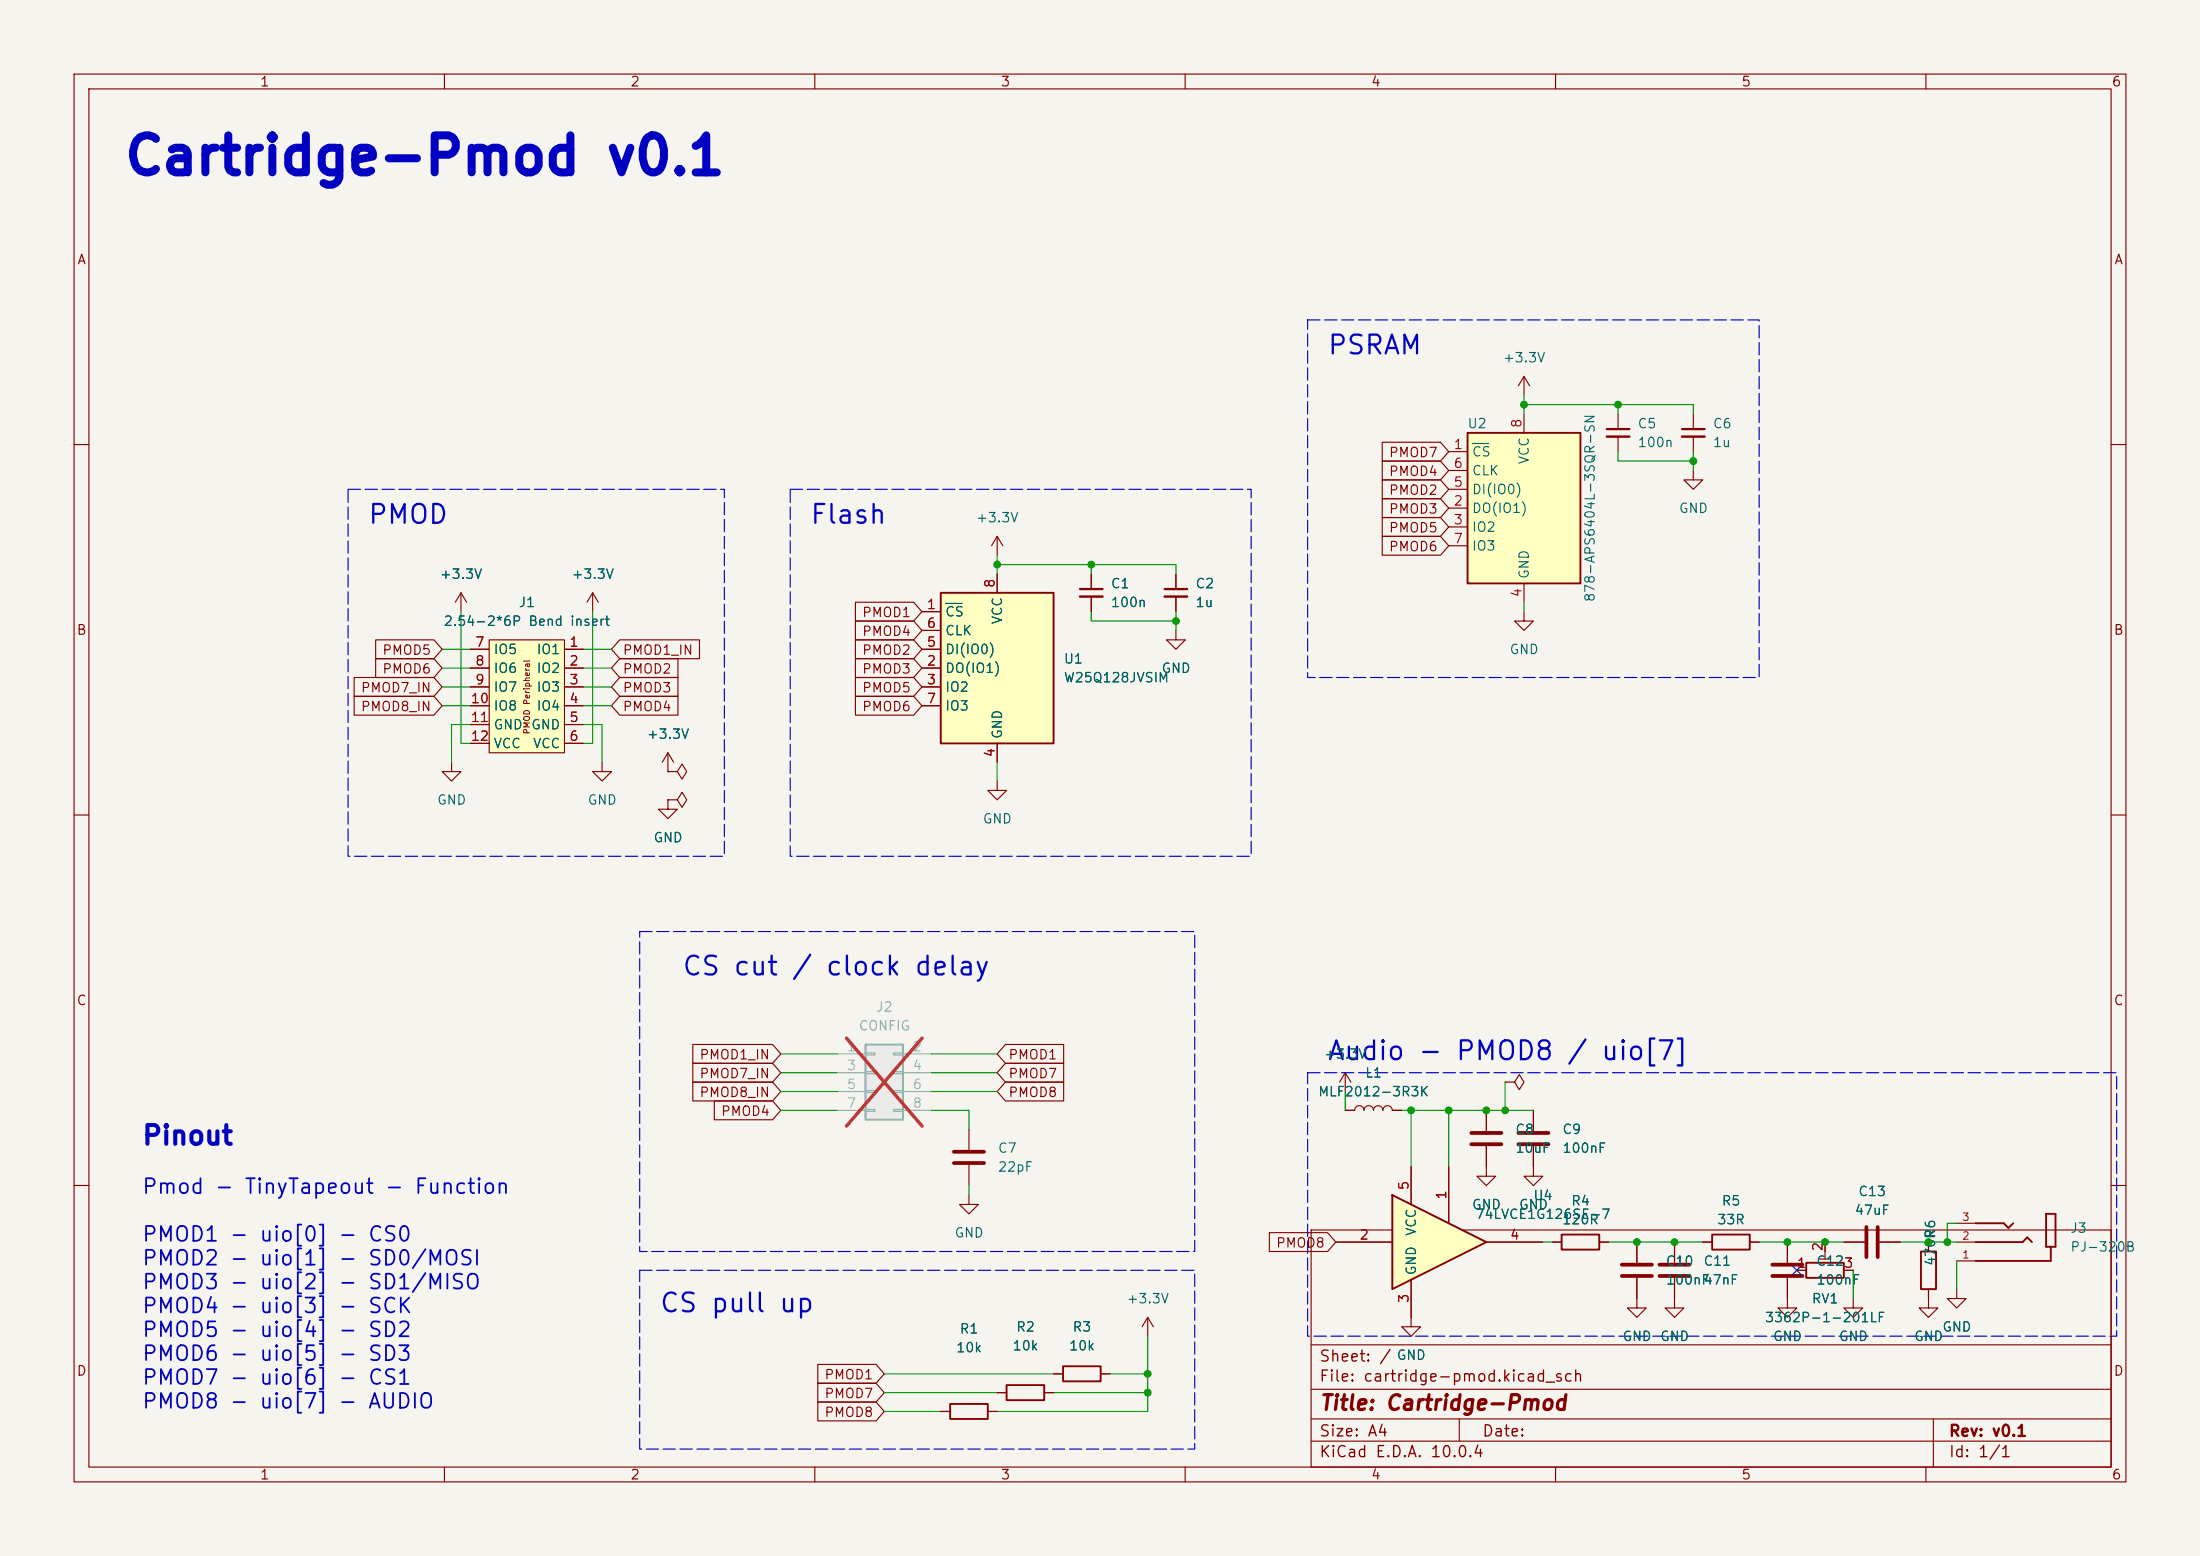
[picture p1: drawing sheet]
<svg xmlns="http://www.w3.org/2000/svg" width="297mm" height="210mm" viewBox="0 0 297 210" stroke-linecap="round" stroke-linejoin="round" font-family="sans-serif">
<path d="M0 0h297v210h-297z" fill="#f5f4ef" stroke="#f5f4ef" stroke-width=".14"/>
<g fill="none" stroke="#840000" stroke-width=".15">
<path d="M10 10h277v190h-277zM12 12h273v186h-273zM60 10v2M110 10v2M160 10v2M210 10v2M260 10v2M205.7 50.8l-.7 1.3M205.7 50.8l.8 1.3M205.7 50.8v2.5M228.6 55.9v2M228.6 58.9v2.1"/>
<path d="M10 60h2M285 60h2M10 110h2M90.2 108h1.2l.7-1.1 .6 1.1-.6 1-.7-1M90.2 108h.1M285 110h2M130.8 152.4v2.8M130.8 157.2v2.8M10 160h2M154.9 177.8l-.7 1.3M154.9 177.8l.8 1.3M154.9 177.8v2.5"/>
<path d="M177 166h108v32h-108zM248.9 167.6h2.8M253.7 167.6h2.8M264.2 174v1.3h1.2l-1.2 1.2-1.3-1.2h1.3M285 160h2M60 198v2M110 198v2M142.2 185.4h1.3M148.6 185.4h1.3M160 198v2M177 194.5h108M177 191.5h108"/>
<path d="M177 187.5h108M177 181.5h108M197 191.5v3M210 198v2M260 198v2M261 191.5v6.5"/>
</g>
<path d="M227.1 57.9h3" fill="none" stroke="#840000" stroke-width=".3"/>
<path d="M227.1 58.9h3" fill="none" stroke="#840000" stroke-width=".33"/>
<path d="M128.8 157h4M128.8 155.4h4M252 165.6v4.1M253.5 165.6v4.1" fill="none" stroke="#840000" stroke-width=".51"/>
<path d="M143.5 184.4h5.1v2h-5.1z" fill="none" stroke="#840000" stroke-width=".25"/>
<path d="M116.8 141h5.1v10.1h-5.1z" fill="#ebeae8"/>
<path d="M116.8 141h5.1v10.1h-5.1z" fill="none" stroke="#9c9b98" stroke-width=".25"/>
<g fill="none" stroke="#9c9b98" stroke-width=".15">
<path d="M113 142.2h3.8M113 144.8h3.8M113 147.3h3.8M113 149.9h3.8M116.8 142.1h1.3v.3h-1.3zM116.8 144.7h1.3v.2h-1.3zM116.8 147.2h1.3v.2h-1.3zM116.8 149.7h1.3v.3h-1.3zM120.6 142.1h1.3v.3h-1.3zM120.6 144.7h1.3v.2h-1.3zM120.6 147.2h1.3v.2h-1.3zM120.6 149.7h1.3v.3h-1.3z"/>
<path d="M121.9 142.2h3.8M121.9 144.8h3.8M121.9 147.3h3.8M121.9 149.9h3.8"/>
</g>
<path d="M114.3 140.1l10.2 11.9M124.5 140.1l-10.2 11.9" fill="none" stroke="#e12e31" stroke-width=".46"/>
<g fill="none" stroke="#840000" stroke-width=".15">
<path d="M81.3 102.9v1.2h1.2l-1.2 1.3-1.3-1.3h1.3M90.2 108v1.2h1.2l-1.2 1.3-1.3-1.3h1.3M90.2 104.1h1.2l.7-1 .6 1-.6 1.1-.7-1.1M90.2 104.1h.1M134.6 105.4v1.3h1.3l-1.3 1.3-1.3-1.3h1.3M221 175.3v1.2h1.2l-1.2 1.3-1.3-1.3h1.3M226.1 175.3v1.2h1.2l-1.2 1.3-1.3-1.3h1.3M241.3 172.5v4h1.3l-1.3 1.3-1.3-1.3h1.3M241.3 167.6v2.8M242.6 171.5h1.2M245.6 169.9h1.5M246.4 167.6v2.3"/>
<path d="M248.9 171.5h1.3M250.2 175.3v1.2h1.3l-1.3 1.3-1.3-1.3h1.3"/>
</g>
<path d="M243.8 170.4h5.1v2.1h-5.1z" fill="none" stroke="#840000" stroke-width=".25"/>
<path d="M239.3 170.7h4M239.3 172.2h4" fill="none" stroke="#840000" stroke-width=".51"/>
<path d="M198.1 58.4h15.3v20.3h-15.3z" fill="#ffffc2"/>
<path d="M198.1 58.4h15.3v20.3h-15.3zM210.8 166.6h5.1v2.1h-5.1zM266.7 167.6h6.3l.7-.6 .6 .6M266.7 165.1h3.8l.6 .6 .7-.6M276.2 163.8h1.3v4.5h-1.3zM276.9 168.3v1.9h-10.2M128.3 189.5h5v2h-5z" fill="none" stroke="#840000" stroke-width=".25"/>
<g fill="none" stroke="#840000" stroke-width=".15">
<path d="M205.7 55.9v2.5M218.4 55.9v2M218.4 58.9v2.1M195.6 61h2.5M195.6 68.6h2.5M195.6 71.1h2.5M195.6 66h2.5M195.6 63.5h2.5M195.6 73.7h2.5M205.7 78.7v2.6M228.6 63.5v1.3h1.3l-1.3 1.2-1.3-1.2h1.3M205.7 82.6v1.2h1.3l-1.3 1.3-1.2-1.3h1.2"/>
<path d="M207 149.9v2.8M207 154.7v2.8M209.5 167.6h1.3M215.9 167.6h1.3M260.3 175.3v1.2h1.3l-1.3 1.3-1.2-1.3h1.2M264.2 170.2h2.5M264.2 167.6h2.5M264.2 165.1h2.5M127 190.5h1.3M133.3 190.5h1.3"/>
</g>
<path d="M198.8 59.9h2.2" fill="none" stroke="#006464" stroke-width=".15"/>
<path d="M205 152.9h4M205 154.4h4" fill="none" stroke="#840000" stroke-width=".51"/>
<path d="M216.9 57.9h3.1" fill="none" stroke="#840000" stroke-width=".3"/>
<path d="M216.9 58.9h3.1" fill="none" stroke="#840000" stroke-width=".33"/>
<path d="M188 161.3l12.7 6.3-12.7 6.4z" fill="#ffffc2"/>
<path d="M188 161.3l12.7 6.3-12.7 6.4zM231.1 166.6h5.1v2.1h-5.1zM135.9 186.9h5.1v2.1h-5.1z" fill="none" stroke="#840000" stroke-width=".25"/>
<g fill="none" stroke="#840000" stroke-width=".15">
<path d="M158.7 77.5v2M158.7 80.5v2.1M61 102.9v1.2h1.2l-1.2 1.3-1.3-1.3h1.3M190.5 157.5v5.1M195.6 157.5v7.6M200.7 157.5v1.3h1.2l-1.2 1.2-1.3-1.2h1.3M180.3 167.6h7.7M190.5 172.7v5.1M200.7 167.6h7.6M221 167.6v2.8M221 172.5v2.8M226.1 167.6v2.8"/>
<path d="M226.1 172.5v2.8M229.9 167.6h1.2M236.2 167.6h1.3M134.6 188h1.3M141 188h1.2"/>
</g>
<path d="M218.9 170.7h4.1M218.9 172.2h4.1M224 170.7h4.1M224 172.2h4.1" fill="none" stroke="#840000" stroke-width=".51"/>
<path d="M157.2 79.5h3.1" fill="none" stroke="#840000" stroke-width=".3"/>
<path d="M157.2 80.5h3.1" fill="none" stroke="#840000" stroke-width=".33"/>
<path d="M127 80h15.2v20.3h-15.2z" fill="#ffffc2"/>
<path d="M127 80h15.2v20.3h-15.2zM259.3 168.9h2.1v5.1h-2.1z" fill="none" stroke="#840000" stroke-width=".25"/>
<g fill="none" stroke="#840000" stroke-width=".15">
<path d="M134.6 72.4v2.5M134.6 77.5v2.5M134.6 72.4l-.7 1.3M134.6 72.4l.8 1.3M147.3 77.5v2M80 80l-.8 1.3M80 80l.8 1.3M80 80v2.6M124.5 82.6h2.5M124.5 90.2h2.5M124.5 92.7h2.5M124.5 87.6h2.5"/>
<path d="M124.5 85.1h2.5M124.5 95.3h2.5M147.3 80.5v2.1M158.7 85.1v1.3h1.3l-1.3 1.2-1.2-1.2h1.2M134.6 100.3v2.6M181.6 149.9h1.3a.64 .64 0 0 1 .6-.7 .64 .64 0 0 1 .6 .7 .64 .64 0 0 1 .7-.7 .64 .64 0 0 1 .6 .7 .64 .64 0 0 1 .7-.7 .64 .64 0 0 1 .6 .7 .64 .64 0 0 1 .6-.7 .64 .64 0 0 1 .7 .7h1.2M181.6 144.8l-.8 1.3M181.6 144.8l.8 1.3M181.6 144.8v2.5M200.7 149.9v2.8M200.7 154.7v2.8M203.2 146.1h1.3l.6-1.1 .6 1.1-.6 1-.6-1"/>
<path d="M203.2 146.1h.1M207 157.5v1.3h1.3l-1.3 1.2-1.3-1.2h1.3M130.8 161.3v1.3h1.3l-1.3 1.2-1.3-1.2h1.3M190.5 177.8v1.3h1.3l-1.3 1.2-1.3-1.2h1.3M260.3 167.6v1.3M260.3 174v1.3"/>
</g>
<path d="M127.6 81.4h2.3" fill="none" stroke="#006464" stroke-width=".15"/>
<path d="M145.8 79.5h3" fill="none" stroke="#840000" stroke-width=".3"/>
<path d="M145.8 80.5h3" fill="none" stroke="#840000" stroke-width=".33"/>
<path d="M198.6 152.9h4.1M198.6 154.4h4.1" fill="none" stroke="#840000" stroke-width=".51"/>
<path d="M66 86.4h10.2v15.2h-10.2z" fill="#ffffc2"/>
<g fill="none" stroke="#840000" stroke-width=".15">
<path d="M186.6 59.7h7.9l1.1 1.3-1.1 1.2h-7.9zM134.6 77.5v2.5M147.3 77.5v2M158.7 77.5v2M186.6 72.4h7.9l1.1 1.3-1.1 1.2h-7.9zM186.6 64.8h7.9l1.1 1.2-1.1 1.3h-7.9zM186.6 62.2h7.9l1.1 1.3-1.1 1.3h-7.9zM186.6 67.3h7.9l1.1 1.3-1.1 1.3h-7.9zM186.6 69.8h7.9l1.1 1.3-1.1 1.3h-7.9zM47.8 94h10.8l1.1 1.3-1.1 1.2h-10.8zM47.8 91.4h10.8l1.1 1.3-1.1 1.3h-10.8zM50.7 88.9h7.9l1.1 1.3-1.1 1.2h-7.9z"/>
<path d="M50.7 86.4h7.9l1.1 1.2-1.1 1.3h-7.9zM62.2 80l-.7 1.3M62.2 80l.8 1.3M62.2 80v2.6M63.5 87.6h2.5M63.5 90.2h2.5M63.5 92.7h2.5M63.5 95.3h2.5M63.5 97.8h2.5M66 86.4h10.2v15.2h-10.2zM76.2 87.6h2.5M76.2 90.2h2.5"/>
<path d="M76.2 92.7h2.5M76.2 95.3h2.5M76.2 97.8h2.5M83.7 88.9h7.8v2.5h-7.8l-1.2-1.2zM83.7 86.4h10.7v2.5h-10.7l-1.2-1.3zM83.7 94h7.8v2.5h-7.8l-1.2-1.2zM83.7 91.4h7.8v2.6h-7.8l-1.2-1.3zM115.5 86.4h7.8l1.2 1.2-1.2 1.3h-7.8zM115.5 83.8h7.8l1.2 1.3-1.2 1.3h-7.8zM115.5 81.3h7.8l1.2 1.3-1.2 1.2h-7.8zM115.5 94h7.8l1.2 1.3-1.2 1.2h-7.8zM115.5 91.4h7.8l1.2 1.3-1.2 1.3h-7.8z"/>
<path d="M115.5 88.9h7.8l1.2 1.3-1.2 1.2h-7.8zM124.5 87.6h2.5M124.5 90.2h2.5M124.5 92.7h2.5M124.5 95.3h2.5M124.5 82.6h2.5M124.5 85.1h2.5M147.3 80.5v2.1M158.7 80.5v2.1M63.5 100.3h2.5M76.2 100.3h2.5M90.2 104.1h.1"/>
<path d="M90.2 108h.1M90.2 101.6l-.8 1.3M90.2 101.6l.7 1.3M90.2 101.6v2.5M134.6 100.3v2.6M93.5 141h10.8l1.1 1.2-1.1 1.3h-10.8zM93.5 146h10.8l1.1 1.3-1.1 1.3h-10.8zM93.5 143.5h10.8l1.1 1.3-1.1 1.3h-10.8zM96.4 148.6h7.9l1.1 1.3-1.1 1.2h-7.9zM135.7 146h7.9v2.6h-7.9l-1.1-1.3zM135.7 143.5h7.9v2.6h-7.9l-1.1-1.3zM135.7 141h7.9v2.5h-7.9l-1.1-1.3z"/>
<path d="M181.6 149.9h1.3M188 149.9h1.2M190.5 157.5v5.1M195.6 157.5v7.6M200.7 149.9v2.8M200.7 154.7v2.8M207 149.9v2.8M207 154.7v2.8M171.4 166.4h7.8l1.1 1.2-1.1 1.3h-7.8zM180.3 167.6h7.7M190.5 172.7v5.1M200.7 167.6h7.6"/>
<path d="M209.5 167.6h1.3M215.9 167.6h1.3M221 167.6v2.8M221 172.5v2.8M226.1 167.6v2.8M226.1 172.5v2.8M229.9 167.6h1.2M236.2 167.6h1.3M241.3 167.6v2.8M241.3 172.5v2.8M242.6 171.5h1.2M246.4 167.6v1.3"/>
<path d="M248.9 171.5h1.3M248.9 167.6h2.8M253.7 167.6h2.8M260.3 167.6v1.3M260.3 174v1.3M110.4 189.2h7.9l1.1 1.3-1.1 1.3h-7.9zM110.4 184.1h7.9l1.1 1.3-1.1 1.3h-7.9zM110.4 186.7h7.9l1.1 1.3-1.1 1.2h-7.9zM127 190.5h1.3M133.3 190.5h1.3M134.6 188h1.3M141 188h1.2"/>
<path d="M142.2 185.4h1.3M148.6 185.4h1.3"/>
</g>
<g fill="none" stroke="#009600" stroke-width=".15">
<path d="M205.7 53.3v2.6M205.7 54.6h22.9v1.3M218.4 54.6v1.3M134.6 76.2h24.1v1.3M134.6 74.9v2.6M147.3 76.2v1.3M218.4 61v1.2h10.2M228.6 61v2.5M59.7 90.2h3.8M59.7 92.7h3.8M59.7 87.6h3.8M59.7 95.3h3.8"/>
<path d="M62.2 82.6v17.7h1.3M63.5 97.8h-2.5v5.1M78.7 97.8h2.6v5.1M78.7 90.2h3.8M78.7 92.7h3.8M78.7 87.6h3.8M78.7 95.3h3.8M80 82.6v17.7h-1.3M147.3 82.6v1.2h11.4M158.7 82.6v2.5M205.7 81.3v1.3M134.6 102.9v2.5"/>
<path d="M105.4 147.3h7.6M105.4 142.2h7.6M105.4 144.8h7.6M105.4 149.9h7.6M125.7 147.3h8.9M125.7 149.9h5.1v2.5M125.7 142.2h8.9M125.7 144.8h8.9M181.6 147.3v2.6M189.2 149.9h17.8M190.5 149.9v7.6M195.6 149.9v7.6"/>
<path d="M203.2 146.1v3.8M130.8 160v1.3M208.3 167.6h1.2M217.2 167.6h12.7M237.5 167.6h11.4M250.2 171.5v3.8M256.5 167.6h7.7M264.2 170.2v3.8M264.2 165.1h-1.3v2.5M119.4 188h15.2M119.4 185.4h22.8M119.4 190.5h7.6"/>
<path d="M142.2 188h12.7M149.9 185.4h5M154.9 180.3v10.2h-20.3"/>
</g>
<path d="M242 170.8l1.2 1.3M243.2 170.8l-1.2 1.3" fill="none" stroke="#000084" stroke-width=".15"/>
<path d="M176.5 43.2h61v48.2h-61zM47 66h50.8v49.6h-50.8zM106.7 66h62.2v49.6h-62.2zM86.4 125.7h74.9v43.2h-74.9zM176.5 144.8h109.2v35.5h-109.2zM86.4 171.5h74.9v24.1h-74.9z" fill="none" stroke="#0000c2" stroke-width=".15" stroke-dasharray="1.7 .6"/>
<path d="M127.6 81.4h2.3" fill="none" stroke="#006464" stroke-width=".15"/>
<g fill="#009600" stroke="#009600" stroke-width=".14">
<circle cx="205.7" cy="54.6" r=".46"/>
<circle cx="218.4" cy="54.6" r=".46"/>
<circle cx="228.6" cy="62.2" r=".46"/>
<circle cx="147.3" cy="76.2" r=".46"/>
<circle cx="158.7" cy="83.8" r=".46"/>
<circle cx="134.6" cy="76.2" r=".46"/>
<circle cx="154.9" cy="185.4" r=".46"/>
<circle cx="154.9" cy="188" r=".46"/>
<circle cx="241.3" cy="167.6" r=".46"/>
<circle cx="260.3" cy="167.6" r=".46"/>
<circle cx="262.9" cy="167.6" r=".46"/>
<circle cx="246.4" cy="167.6" r=".46"/>
<circle cx="190.5" cy="149.9" r=".46"/>
<circle cx="221" cy="167.6" r=".46"/>
<circle cx="226.1" cy="167.6" r=".46"/>
<circle cx="200.7" cy="149.9" r=".46"/>
<circle cx="203.2" cy="149.9" r=".46"/>
<circle cx="195.6" cy="149.9" r=".46"/>
</g>
<text font-size="5" fill="#0000c2" x="16.5" y="24.8">Cartridge-Pmod v0.1</text>
<g font-size="2.5" fill="#0000c2">
<text x="179.1" y="48.5">PSRAM</text>
<text x="49.5" y="71.3">PMOD</text>
<text x="109.2" y="71.3">Flash</text>
<text x="91.9" y="132.3">CS cut / clock delay</text>
<text x="179.1" y="143.7">Audio - PMOD8 / uio[7]</text>
<text x="19" y="155.1">Pinout</text>
<text x="88.9" y="177.8">CS pull up</text>
</g>
<g font-size="2" fill="#0000c2">
<text x="19" y="161.6">Pmod - TinyTapeout - Function</text>
<text x="19" y="168.1">PMOD1 - uio[0] - CS0</text>
<text x="19" y="171.3">PMOD2 - uio[1] - SD0/MOSI</text>
<text x="19" y="174.5">PMOD3 - uio[2] - SD1/MISO</text>
<text x="19" y="177.7">PMOD4 - uio[3] - SCK</text>
<text x="19" y="181">PMOD5 - uio[4] - SD2</text>
<text x="19" y="184.2">PMOD6 - uio[5] - SD3</text>
<text x="19" y="187.4">PMOD7 - uio[6] - CS1</text>
<text x="19" y="190.6">PMOD8 - uio[7] - AUDIO</text>
</g>
<text font-size="2" fill="#840000" x="178" y="190.8">Title: Cartridge-Pmod</text>
<g font-size="1.5" fill="#840000">
<text x="178" y="184.2">Sheet: /</text>
<text x="178" y="186.9">File: cartridge-pmod.kicad_sch</text>
<text x="178" y="197.1">KiCad E.D.A. 10.0.4</text>
<text x="178" y="194.3">Size: A4</text>
<text x="200" y="194.3">Date:</text>
<text x="263" y="194.3">Rev: v0.1</text>
<text x="263" y="197.1">Id: 1/1</text>
</g>
<g font-size="1.3" fill="#840000">
<text x="35" y="12">1</text>
<text x="85" y="12">2</text>
<text x="135" y="12">3</text>
<text x="185" y="12">4</text>
<text x="235" y="12">5</text>
<text x="285" y="12">6</text>
<text x="10.3" y="36">A</text>
<text x="285.3" y="36">A</text>
<text x="187.4" y="64.6">PMOD4</text>
<text x="187.4" y="62">PMOD7</text>
<text x="187.4" y="67.1">PMOD2</text>
<text x="187.4" y="69.6">PMOD3</text>
<text x="187.4" y="74.7">PMOD6</text>
<text x="187.4" y="72.2">PMOD5</text>
<text x="116.3" y="83.6">PMOD1</text>
<text x="10.3" y="86">B</text>
<text x="51.5" y="88.7">PMOD5</text>
<text x="84" y="88.7">PMOD1_IN</text>
<text x="116.3" y="88.7">PMOD2</text>
<text x="116.3" y="86.2">PMOD4</text>
<text x="285.3" y="86">B</text>
<text x="48.6" y="93.8">PMOD7_IN</text>
<text x="51.5" y="91.2">PMOD6</text>
<text x="84" y="91.2">PMOD2</text>
<text x="84" y="93.8">PMOD3</text>
<text x="116.3" y="93.8">PMOD5</text>
<text x="116.3" y="91.2">PMOD3</text>
<text x="48.6" y="96.3">PMOD8_IN</text>
<text x="84" y="96.3">PMOD4</text>
<text x="116.3" y="96.3">PMOD6</text>
<text x="10.3" y="136">C</text>
<text x="285.3" y="136">C</text>
<text x="94.3" y="143.3">PMOD1_IN</text>
<text x="136" y="143.3">PMOD1</text>
<text x="94.3" y="148.4">PMOD8_IN</text>
<text x="94.3" y="145.8">PMOD7_IN</text>
<text x="136" y="148.4">PMOD8</text>
<text x="136" y="145.8">PMOD7</text>
<text x="97.2" y="150.9">PMOD4</text>
<text x="172.2" y="168.7">PMOD8</text>
<text x="10.3" y="186">D</text>
<text x="285.3" y="186">D</text>
<text x="111.2" y="191.6">PMOD8</text>
<text x="111.2" y="186.5">PMOD1</text>
<text x="111.2" y="189">PMOD7</text>
<text x="35" y="200">1</text>
<text x="85" y="200">2</text>
<text x="135" y="200">3</text>
<text x="185" y="200">4</text>
<text x="235" y="200">5</text>
<text x="285" y="200">6</text>
</g>
<g font-size="1.3" fill="#006464">
<text x="202.8" y="49.2">+3.3V</text>
<text x="198" y="58.1">U2</text>
<text x="221" y="58.1">C5</text>
<text x="231.1" y="58.1">C6</text>
<text x="198.6" y="61.9">CS</text>
<text x="198.6" y="64.5">CLK</text>
<text x="206.7" y="62.8" transform="rotate(-90 206.7 62.8)">VCC</text>
<text x="221" y="60.7">100n</text>
<text x="231.1" y="60.7">1u</text>
<text x="131.7" y="70.8">+3.3V</text>
<text x="198.6" y="69.6">DO(IO1)</text>
<text x="198.6" y="67">DI(IO0)</text>
<text x="226.6" y="69.6">GND</text>
<text x="198.6" y="72.1">IO2</text>
<text x="198.6" y="74.6">IO3</text>
<text x="59.3" y="78.4">+3.3V</text>
<text x="69.9" y="82.3">J1</text>
<text x="77.1" y="78.4">+3.3V</text>
<text x="127.5" y="83.5">CS</text>
<text x="149.9" y="79.7">C1</text>
<text x="149.9" y="82.3">100n</text>
<text x="161.3" y="79.7">C2</text>
<text x="161.3" y="82.3">1u</text>
<text x="206.7" y="78.2" transform="rotate(-90 206.7 78.2)">GND</text>
<text x="215.6" y="81.4" transform="rotate(-90 215.6 81.4)">878-APS6404L-3SQR-SN</text>
<text x="59.8" y="84.8">2.54-2*6P Bend insert</text>
<text x="66.5" y="88.6">IO5</text>
<text x="72.3" y="88.6">IO1</text>
<text x="127.5" y="88.6">DI(IO0)</text>
<text x="127.5" y="86.1">CLK</text>
<text x="135.6" y="84.3" transform="rotate(-90 135.6 84.3)">VCC</text>
<text x="143.5" y="89.9">U1</text>
<text x="203.7" y="88.6">GND</text>
<text x="66.5" y="91.1">IO6</text>
<text x="66.5" y="93.7">IO7</text>
<text x="72.3" y="91.1">IO2</text>
<text x="72.3" y="93.7">IO3</text>
<text x="127.5" y="91.1">DO(IO1)</text>
<text x="127.5" y="93.7">IO2</text>
<text x="143.5" y="92.4">W25Q128JVSIM</text>
<text x="156.7" y="91.1">GND</text>
<text x="66.5" y="96.2">IO8</text>
<text x="66.5" y="98.8">GND</text>
<text x="66.5" y="101.3">VCC</text>
<text x="71.6" y="98.8">GND</text>
<text x="71.9" y="101.3">VCC</text>
<text x="72.3" y="96.2">IO4</text>
<text x="87.2" y="100">+3.3V</text>
<text x="127.5" y="96.2">IO3</text>
<text x="135.6" y="99.8" transform="rotate(-90 135.6 99.8)">GND</text>
<text x="58.9" y="108.9">GND</text>
<text x="79.2" y="108.9">GND</text>
<text x="132.6" y="111.5">GND</text>
<text x="88.1" y="114">GND</text>
<text x="178.7" y="143.2">+3.3V</text>
<text x="177.8" y="148.3">MLF2012-3R3K</text>
<text x="184.2" y="145.8">L1</text>
<text x="134.6" y="155.9">C7</text>
<text x="204.5" y="153.4">C8</text>
<text x="204.5" y="155.9">10uF</text>
<text x="210.8" y="153.4">C9</text>
<text x="210.8" y="155.9">100nF</text>
<text x="134.6" y="158.5">22pF</text>
<text x="250.8" y="161.8">C13</text>
<text x="128.8" y="167.3">GND</text>
<text x="191.5" y="166.9" transform="rotate(-90 191.5 166.9)">VCC</text>
<text x="198.6" y="163.5">GND</text>
<text x="199.1" y="164.8">74LVCE1G126SE-7</text>
<text x="205" y="163.5">GND</text>
<text x="206.9" y="162.3">U4</text>
<text x="210.8" y="165.6">120R</text>
<text x="212" y="163">R4</text>
<text x="231.7" y="165.6">33R</text>
<text x="232.3" y="163">R5</text>
<text x="250.3" y="164.3">47uF</text>
<text x="261.6" y="167.2" transform="rotate(-90 261.6 167.2)">R6</text>
<text x="279.4" y="166.7">J3</text>
<text x="191.5" y="172.2" transform="rotate(-90 191.5 172.2)">GND</text>
<text x="224.8" y="173.7">100nF</text>
<text x="224.8" y="171.2">C10</text>
<text x="229.9" y="171.2">C11</text>
<text x="229.9" y="173.7">47nF</text>
<text x="245.1" y="173.7">100nF</text>
<text x="245.1" y="171.2">C123</text>
<text x="261.6" y="171" transform="rotate(-90 261.6 171)">470R</text>
<text x="279.4" y="169.2">PJ-320B</text>
<text x="152" y="176.2">+3.3V</text>
<text x="238.2" y="178.8">3362P-1-201LF</text>
<text x="244.5" y="176.2">RV1</text>
<text x="129" y="182.8">10k</text>
<text x="129.5" y="180.3">R1</text>
<text x="136.6" y="182.6">10k</text>
<text x="137.1" y="180">R2</text>
<text x="144.2" y="182.6">10k</text>
<text x="144.7" y="180">R3</text>
<text x="188.5" y="183.9">GND</text>
<text x="218.9" y="181.3">GND</text>
<text x="224" y="181.3">GND</text>
<text x="239.3" y="181.3">GND</text>
<text x="248.2" y="181.3">GND</text>
<text x="258.3" y="181.3">GND</text>
<text x="262.1" y="180">GND</text>
</g>
<g font-size="1.3" fill="#a90000">
<text x="205.7" y="57.9" transform="rotate(-90 205.7 57.9)">8</text>
<text x="196.1" y="60.9">1</text>
<text x="196.1" y="63.5">6</text>
<text x="196.1" y="68.6">2</text>
<text x="196.1" y="71.1">3</text>
<text x="196.1" y="66">5</text>
<text x="196.1" y="73.6">7</text>
<text x="125" y="82.5">1</text>
<text x="134.6" y="79.4" transform="rotate(-90 134.6 79.4)">8</text>
<text x="205.7" y="80.7" transform="rotate(-90 205.7 80.7)">4</text>
<text x="64.1" y="87.6">7</text>
<text x="76.8" y="87.6">1</text>
<text x="125" y="87.6">5</text>
<text x="125" y="85.1">6</text>
<text x="63.5" y="95.2">10</text>
<text x="64.1" y="90.1">8</text>
<text x="64.1" y="92.7">9</text>
<text x="76.8" y="90.1">2</text>
<text x="76.8" y="92.7">3</text>
<text x="76.8" y="95.2">4</text>
<text x="125" y="90.1">2</text>
<text x="125" y="92.7">3</text>
<text x="125" y="95.2">7</text>
<text x="63.5" y="97.8">11</text>
<text x="63.5" y="100.3">12</text>
<text x="76.8" y="97.8">5</text>
<text x="76.8" y="100.3">6</text>
<text x="134.6" y="102.3" transform="rotate(-90 134.6 102.3)">4</text>
<text x="190.5" y="160.7" transform="rotate(-90 190.5 160.7)">5</text>
<text x="195.6" y="162" transform="rotate(-90 195.6 162)">1</text>
<text x="183.4" y="167.6">2</text>
<text x="203.8" y="167.6">4</text>
<text x="242.5" y="171.4">1</text>
<text x="246.4" y="169" transform="rotate(-90 246.4 169)">2</text>
<text x="190.5" y="176" transform="rotate(-90 190.5 176)">3</text>
</g>
<g font-size="1.3" fill="#939391">
<text x="118.2" y="136.9">J2</text>
<text x="115.8" y="139.4">CONFIG</text>
</g>
<g font-size="1.3" fill="#a5a4a2">
<text x="114.2" y="142.2">1</text>
<text x="123.1" y="142.2">2</text>
<text x="114.2" y="144.8">3</text>
<text x="114.2" y="147.3">5</text>
<text x="114.2" y="149.8">7</text>
<text x="123.1" y="144.8">4</text>
<text x="123.1" y="147.3">6</text>
<text x="123.1" y="149.8">8</text>
</g>
<g font-size="1" fill="#a90000">
<text x="264.8" y="167.6">2</text>
<text x="264.8" y="165">3</text>
<text x="264.8" y="170.1">1</text>
</g>
<text font-size=".8" fill="#840000" x="71.7" y="99.2" transform="rotate(-90 71.7 99.2)">PMOD Peripheral</text>
</svg>
